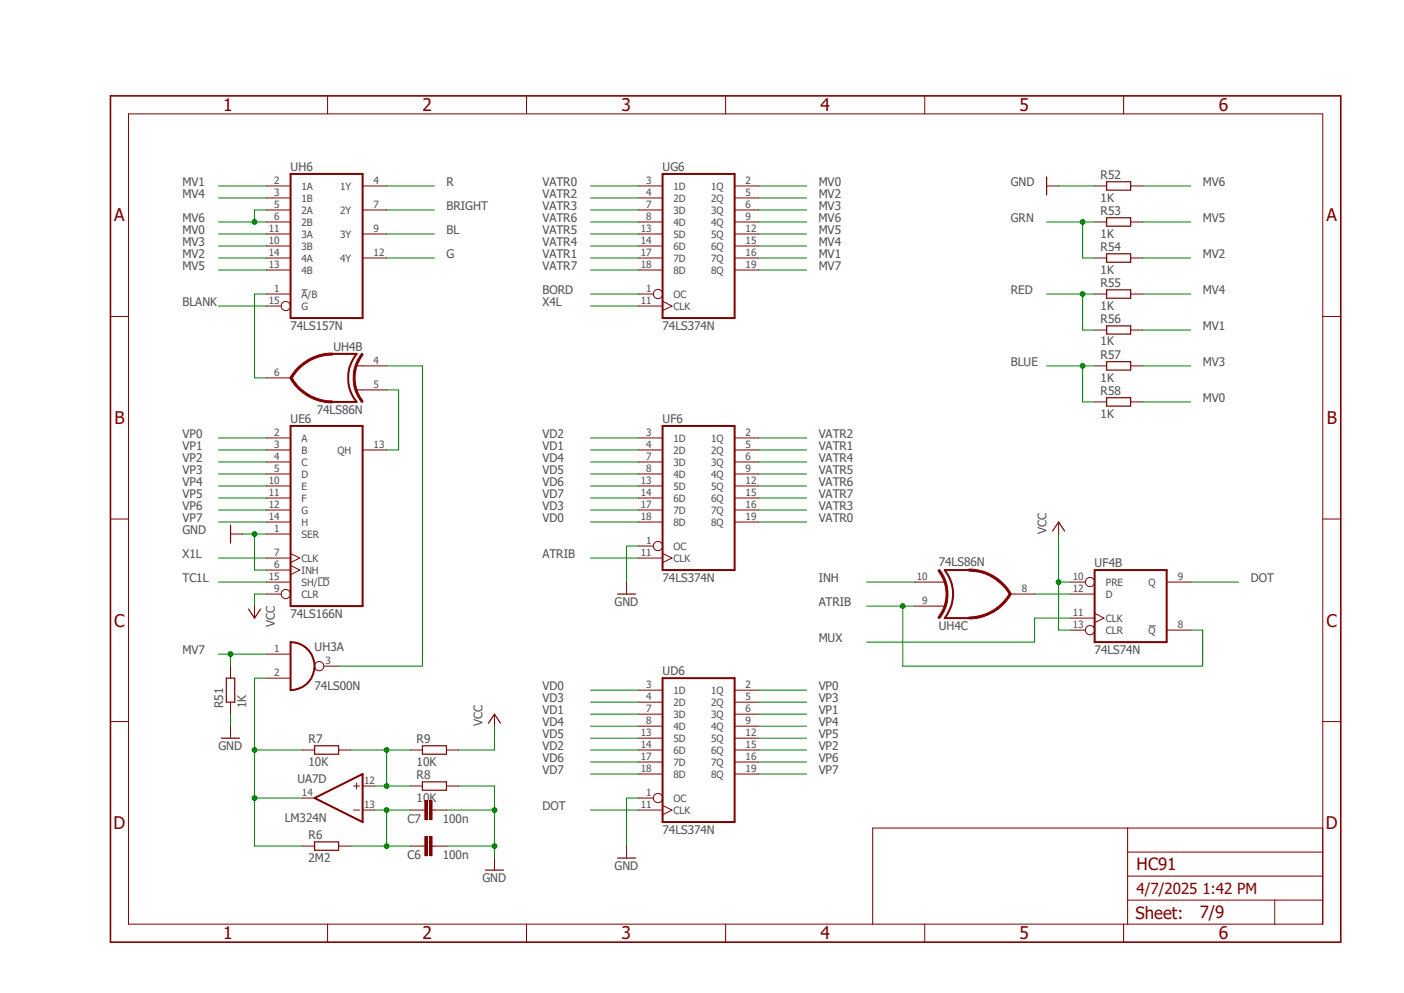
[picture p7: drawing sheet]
<svg xmlns="http://www.w3.org/2000/svg" width="297mm" height="210mm" viewBox="0 0 297 210" stroke-linecap="round" stroke-linejoin="round" font-family="sans-serif">
<path d="M22.9 19.9l261.1 179.9M284 19.9l-261.1 179.9" fill="none" stroke="#fff" stroke-width=".21"/>
<path d="M63.8 61.3h1.3M67.2 122.2h2.5M243 132.4h1.5" fill="none" stroke="#505050" stroke-width=".21"/>
<g fill="none" stroke="#800000" stroke-width=".21">
<path d="M27.2 24.1h252.6v171.4h-252.6zM69.3 20.3v3.8M111.4 20.3v3.8M153.5 20.3v3.8M195.6 20.3v3.8M237.7 20.3v3.8M23.4 66.9h3.8M75.4 77.4h1.3M279.8 66.9h3.8M75.4 82.5h1.3M23.4 109.8h3.8M279.8 109.8h3.8"/>
<path d="M56.4 138.3h5.1M23.4 152.6h3.8M56.4 143.4h5.1M68.5 140.9h3.1M279.8 152.6h3.8M64 168.8h2.5M74.8 166.2h1.3M74.8 171.3h1.3M75.4 165.6v1.3M76.7 166.2h2.5M76.7 171.3h2.5M238.5 175.1v20.4"/>
<path d="M279.8 175.1h-95.2v20.4M69.3 195.5v3.8M111.4 195.5v3.8M153.5 195.5v3.8M195.6 195.5v3.8M237.7 195.5v3.8M238.5 190.4h41.3M238.5 185.3h41.3M238.5 180.2h41.3M269.7 190.4v5.1"/>
<circle cx="67.5" cy="140.9" r=".98"/>
</g>
<path d="M23.4 20.3h260.2v179h-260.2z" fill="none" stroke="#800000" stroke-width=".34"/>
<path d="M70.4 74.8h5M70.4 85h5M61.5 135.8a5.1 5.1 0 0 1 5 5.1 5.1 5.1 0 0 1-5 5.1zM66.5 168.8l10.2-5.1v10.2z" fill="none" stroke="#800000" stroke-width=".42"/>
<path d="M61.3 80l.4-.2a9.9 9.9 0 0 0 8.6 5v.4a10.3 10.3 0 0 1-9-5.2z" fill-rule="evenodd" fill="#800000"/>
<path d="M61.3 80l.4-.2a9.9 9.9 0 0 0 8.6 5v.4a10.3 10.3 0 0 1-9-5.2z" fill="none" stroke="#800000" stroke-width=".21"/>
<path d="M63.2 77.5a10.3 10.3 0 0 1 7.1-2.8v.4a9.8 9.8 0 0 0-8.6 5l-.4-.2 1.1-1.5z" fill-rule="evenodd" fill="#800000"/>
<path d="M63.2 77.5a10.3 10.3 0 0 1 7.1-2.8v.4a9.8 9.8 0 0 0-8.6 5l-.4-.2 1.1-1.5z" fill="none" stroke="#800000" stroke-width=".21"/>
<path d="M75.4 74.8a8.1 8.1 0 0 0 0 10.2" fill="none" stroke="#800000" stroke-width=".42"/>
<path d="M76.5 74.7l.3 .3a7.9 7.9 0 0 0 0 9.9l-.3 .2a8.3 8.3 0 0 1 0-10.4z" fill-rule="evenodd" fill="#800000"/>
<g fill="none" stroke="#800000" stroke-width=".21">
<path d="M56.4 39.3h5.1M76.7 39.3h5.1M231.6 39.3h2.5M239.2 39.3h2.5M56.4 41.9h5.1M56.4 44.4h5.1M56.4 46.9h5.1M56.4 49.5h5.1M56.4 52h5.1M56.4 54.6h5.1M56.4 57.1h5.1M76.7 44.4h5.1"/>
<path d="M76.7 49.5h5.1M76.7 54.6h5.1M56.4 79.9h5.1M56.4 62.2h5.1M56.4 64.7h3.1M76.5 74.7l.3 .3a7.9 7.9 0 0 0 0 9.9l-.3 .2a8.3 8.3 0 0 1 0-10.4zM76.7 77.4h5.1M56.4 92.6h5.1M56.4 95.2h5.1M56.4 97.7h5.1M76.7 82.5h5.1M76.7 95.2h5.1"/>
<path d="M48.8 112.9h2.5M56.4 112.9h5.1M56.4 100.2h5.1M56.4 118h5.1M56.4 102.8h5.1M56.4 105.3h5.1M56.4 107.9h5.1M56.4 110.4h5.1M61.5 119.6l1.9 1-1.9 .9M61.5 117.1l1.9 .9-1.9 1M53.8 128.2v2.5M56.4 120.6h5.1"/>
<path d="M56.4 125.6h3.1M56.4 123.1h5.1M48.8 140.9v2.5M48.8 148.5v2.5M48.8 153.6v2.5M64 158.6h2.5M71.6 158.6h2.6M86.8 158.6h2.6M94.4 158.6h2.6M64 178.9h2.5M71.6 178.9h2.6M86.8 166.2h2.6"/>
<path d="M89.4 171.3h.5M91.4 171.3h.5M94.4 166.2h2.6"/>
<circle cx="60.4" cy="64.7" r=".98"/>
<circle cx="60.4" cy="125.6" r=".98"/>
</g>
<path d="M61.5 36.8h15.2v30.5h-15.2zM61.5 90.1h15.2v38.1h-15.2z" fill="none" stroke="#800000" stroke-width=".42"/>
<path d="M234.1 38.4h5.1v1.8h-5.1zM48.8 111v3.9M52.6 128.8l1.2 1.9 1.3-1.9M46.9 156.1h3.8M47.9 143.4h1.8v5.1h-1.8zM66.5 157.7h5.1v1.8h-5.1zM89.4 157.7h5v1.8h-5zM66.5 178.1h5.1v1.7h-5.1zM89.4 165.4h5v1.7h-5z" fill="none" stroke="#800000" stroke-width=".25"/>
<path d="M90.9 169.3h.5v4.1h-.5z" fill-rule="evenodd" fill="#800000"/>
<path d="M90.9 169.3h.5v4.1h-.5z" fill="none" stroke="#800000" stroke-width=".21"/>
<path d="M89.9 169.3h.5v4.1h-.5z" fill-rule="evenodd" fill="#800000"/>
<path d="M86.8 171.3h2.6M89.4 178.9h.5M89.9 169.3h.5v4.1h-.5zM91.4 178.9h.5M91.9 171.3h2.5" fill="none" stroke="#800000" stroke-width=".21"/>
<path d="M90.9 176.9h.5v4.1h-.5z" fill-rule="evenodd" fill="#800000"/>
<path d="M90.9 176.9h.5v4.1h-.5z" fill="none" stroke="#800000" stroke-width=".21"/>
<path d="M89.9 176.9h.5v4.1h-.5z" fill-rule="evenodd" fill="#800000"/>
<g fill="none" stroke="#800000" stroke-width=".21">
<path d="M135.1 39.3h5.1M155.4 39.3h5.1M221.4 39.3h2.5M135.1 41.9h5.1M135.1 44.4h5.1M135.1 46.9h5.1M135.1 49.5h5.1M135.1 52h5.1M135.1 54.6h5.1M135.1 57.1h5.1M155.4 41.9h5.1M155.4 44.4h5.1"/>
<path d="M155.4 46.9h5.1M155.4 49.5h5.1M155.4 52h5.1M155.4 54.6h5.1M155.4 57.1h5.1M231.6 46.9h2.5M231.6 54.6h2.5M239.2 46.9h2.5M239.2 54.6h2.5M135.1 62.2h3.1M135.1 64.7h5.1M140.2 63.7l2 1-2 1"/>
<path d="M231.6 62.2h2.5M231.6 69.8h2.5M231.6 77.4h2.5M239.2 62.2h2.5M239.2 69.8h2.5M239.2 77.4h2.5M135.1 92.6h5.1M135.1 95.2h5.1M135.1 97.7h5.1M155.4 92.6h5.1M155.4 95.2h5.1M155.4 97.7h5.1"/>
<path d="M231.6 85h2.5M239.2 85h2.5M135.1 115.5h3.1M135.1 100.2h5.1M135.1 118h5.1M135.1 102.8h5.1M135.1 105.3h5.1M135.1 107.9h5.1M135.1 110.4h5.1M140.2 117.1l2 .9-2 1M155.4 100.2h5.1M155.4 102.8h5.1"/>
<path d="M155.4 105.3h5.1M155.4 107.9h5.1M155.4 110.4h5.1M132.5 123.1v2.5M198.6 128.2h1.3M198.6 123.1h1.3M104.6 151v2.6M135.1 146h5.1M135.1 148.5h5.1M135.1 151h5.1M135.1 153.6h5.1M135.1 156.1h5.1"/>
<path d="M135.1 158.6h5.1M155.4 146h5.1M155.4 148.5h5.1M155.4 151h5.1M155.4 153.6h5.1M155.4 156.1h5.1M155.4 158.6h5.1M86.8 178.9h2.6M89.9 176.9h.5v4.1h-.5zM91.9 178.9h2.5M132.5 178.9v2.6M135.1 168.8h3.1"/>
<path d="M135.1 171.3h5.1M135.1 161.2h5.1M135.1 163.7h5.1M140.2 170.3l2 1-2 1M155.4 161.2h5.1M155.4 163.7h5.1M104.6 181.5v2.5"/>
<circle cx="139.2" cy="62.2" r=".98"/>
<circle cx="139.2" cy="115.5" r=".98"/>
<circle cx="139.2" cy="168.8" r=".98"/>
</g>
<path d="M221.4 37.4v3.8M234.1 46.1h5.1v1.7h-5.1zM234.1 53.7h5.1v1.8h-5.1zM234.1 61.3h5.1v1.8h-5.1zM234.1 68.9h5.1v1.8h-5.1zM234.1 76.5h5.1v1.8h-5.1zM234.1 84.1h5.1v1.8h-5.1zM130.6 125.6h3.9M103.3 153l1.3-2 1.3 2M102.7 184h3.8M130.6 181.5h3.9" fill="none" stroke="#800000" stroke-width=".25"/>
<path d="M140.2 36.8h15.2v30.5h-15.2zM140.2 90.1h15.2v30.5h-15.2zM199.9 120.6h5M199.9 130.7h5M140.2 143.4h15.2v30.5h-15.2z" fill="none" stroke="#800000" stroke-width=".42"/>
<path d="M204.9 120.4a10.2 10.2 0 0 1 9 5.2l-.3 .2a10.1 10.1 0 0 0-8.7-5z" fill-rule="evenodd" fill="#800000"/>
<path d="M204.9 120.4a10.2 10.2 0 0 1 9 5.2l-.3 .2a10.1 10.1 0 0 0-8.7-5z" fill="none" stroke="#800000" stroke-width=".21"/>
<path d="M204.9 130.5a10.1 10.1 0 0 0 8.7-5l.3 .2a10.3 10.3 0 0 1-9 5.2z" fill-rule="evenodd" fill="#800000"/>
<path d="M204.9 130.5a10.1 10.1 0 0 0 8.7-5l.3 .2a10.3 10.3 0 0 1-9 5.2z" fill="none" stroke="#800000" stroke-width=".21"/>
<path d="M199.9 120.6a8.1 8.1 0 0 1 0 10.1" fill="none" stroke="#800000" stroke-width=".42"/>
<path d="M198.4 120.7l.3-.3a8.3 8.3 0 0 1 0 10.5l-.3-.3a7.9 7.9 0 0 0 0-9.9z" fill-rule="evenodd" fill="#800000"/>
<g fill="none" stroke="#800000" stroke-width=".21">
<path d="M223.9 110.4v2.5M193.5 128.2h5.1M193.5 123.1h5.1M198.4 120.7l.3-.3a8.3 8.3 0 0 1 0 10.5l-.3-.3a7.9 7.9 0 0 0 0-9.9zM213.8 125.6h5.1M226.5 123.1h3.1M226.5 125.6h5.1M226.5 133.3h3.1M226.5 130.7h5.1M231.6 129.7l2 1-2 1M246.8 123.1h5.1M246.8 133.3h5.1"/>
<circle cx="230.6" cy="123.1" r=".98"/>
<circle cx="230.6" cy="133.3" r=".98"/>
</g>
<path d="M231.6 120.6h15.2v15.2h-15.2z" fill="none" stroke="#800000" stroke-width=".42"/>
<path d="M222.7 112.3l1.2-1.9 1.3 1.9" fill="none" stroke="#800000" stroke-width=".25"/>
<g fill="none" stroke="#008000" stroke-width=".21">
<path d="M160.5 39.3h10.1M46.2 57.1h10.2M46.2 49.5h10.2M46.2 46.9h10.2M46.2 54.6h10.2M46.2 52h10.2M56.4 44.4h-2.6v2.5M160.5 49.5h10.1M160.5 41.9h10.1M160.5 44.4h10.1M241.7 46.9h10.2M241.7 54.6h10.2"/>
<path d="M46.2 64.7h10.2M56.4 62.2h-2.6v17.7h2.6M241.7 77.4h10.2M81.8 82.5h2.5v12.7h-2.5M241.7 85h10.2"/>
</g>
<circle cx="53.8" cy="46.9" r=".51" fill="#008000"/>
<g fill="none" stroke="#008000" stroke-width=".21">
<path d="M46.2 39.3h10.2M241.7 39.3h10.2M46.2 41.9h10.2M160.5 46.9h10.1M160.5 52h10.1M160.5 54.6h10.1M241.7 62.2h10.2M241.7 69.8h10.2M46.2 92.6h10.2M46.2 95.2h10.2M46.2 97.7h10.2M46.2 100.2h10.2"/>
<path d="M46.2 102.8h10.2M46.2 105.3h10.2M46.2 107.9h10.2M46.2 110.4h10.2M46.2 118h10.2M223.9 112.9v20.4h2.6M46.2 123.1h10.2M56.4 125.6h-2.6v2.6M223.9 123.1h2.6M104.6 153.6v5h-7.6M160.5 146h10.1M160.5 151h10.1"/>
<path d="M160.5 158.6h10.1M160.5 148.5h10.1M160.5 153.6h10.1M160.5 156.1h10.1M160.5 161.2h10.1M160.5 163.7h10.1"/>
<circle cx="53.8" cy="46.9" r=".51"/>
</g>
<circle cx="223.9" cy="123.1" r=".51" fill="#008000"/>
<g fill="none" stroke="#008000" stroke-width=".21">
<path d="M51.3 112.9h5.1M53.8 112.9v7.7h2.6"/>
<circle cx="223.9" cy="123.1" r=".51"/>
</g>
<circle cx="53.8" cy="112.9" r=".51" fill="#008000"/>
<g fill="none" stroke="#008000" stroke-width=".21">
<path d="M48.8 151v2.6M94.4 178.9h10.2M104.6 171.3v10.2"/>
<circle cx="53.8" cy="112.9" r=".51"/>
</g>
<circle cx="104.6" cy="178.9" r=".51" fill="#008000"/>
<g fill="none" stroke="#008000" stroke-width=".21">
<path d="M97 166.2h7.6v5.1h-10.2"/>
<circle cx="104.6" cy="178.9" r=".51"/>
</g>
<circle cx="104.6" cy="171.3" r=".51" fill="#008000"/>
<g fill="none" stroke="#008000" stroke-width=".21">
<path d="M223.9 39.3h7.7M135.1 115.5h-2.6v7.6M46.2 138.3h10.2M48.8 138.3v2.6M135.1 168.8h-2.6v10.1"/>
<circle cx="104.6" cy="171.3" r=".51"/>
</g>
<circle cx="48.8" cy="138.3" r=".51" fill="#008000"/>
<g fill="none" stroke="#008000" stroke-width=".21">
<path d="M160.5 57.1h10.1M53.8 158.6h10.2M56.4 143.4h-2.6v35.5h10.2"/>
<circle cx="48.8" cy="138.3" r=".51"/>
</g>
<circle cx="53.8" cy="158.6" r=".51" fill="#008000"/>
<g fill="none" stroke="#008000" stroke-width=".21">
<path d="M53.8 168.8h10.2"/>
<circle cx="53.8" cy="158.6" r=".51"/>
</g>
<circle cx="53.8" cy="168.8" r=".51" fill="#008000"/>
<g fill="none" stroke="#008000" stroke-width=".21">
<path d="M74.2 158.6h7.6v7.6M79.2 166.2h7.6"/>
<circle cx="53.8" cy="168.8" r=".51"/>
</g>
<circle cx="81.8" cy="166.2" r=".51" fill="#008000"/>
<g fill="none" stroke="#008000" stroke-width=".21">
<path d="M81.8 158.6h5"/>
<circle cx="81.8" cy="166.2" r=".51"/>
</g>
<circle cx="81.8" cy="158.6" r=".51" fill="#008000"/>
<g fill="none" stroke="#008000" stroke-width=".21">
<path d="M74.2 178.9h12.6M79.2 171.3h2.6v7.6"/>
<circle cx="81.8" cy="158.6" r=".51"/>
</g>
<circle cx="81.8" cy="178.9" r=".51" fill="#008000"/>
<g fill="none" stroke="#008000" stroke-width=".21">
<path d="M81.8 171.3h5"/>
<circle cx="81.8" cy="178.9" r=".51"/>
</g>
<circle cx="81.8" cy="171.3" r=".51" fill="#008000"/>
<g fill="none" stroke="#008000" stroke-width=".21">
<path d="M81.8 77.4h7.6v63.5h-17.8M124.9 92.6h10.2M124.9 95.2h10.2M124.9 97.7h10.2M124.9 100.2h10.2M124.9 102.8h10.2M124.9 105.3h10.2M124.9 107.9h10.2M124.9 110.4h10.2M124.9 118h10.2M183.3 128.2h10.2M191 128.2v12.7h63.4v-7.6h-2.5"/>
<path d="M124.9 158.6h10.2M124.9 151h10.2M124.9 153.6h10.2M124.9 156.1h10.2M124.9 148.5h10.2M124.9 146h10.2M124.9 161.2h10.2M124.9 163.7h10.2"/>
<circle cx="81.8" cy="171.3" r=".51"/>
</g>
<circle cx="191" cy="128.2" r=".51" fill="#008000"/>
<g fill="none" stroke="#008000" stroke-width=".21">
<path d="M81.8 39.3h10.1M124.9 39.3h10.2M81.8 44.4h10.1M81.8 49.5h10.1M81.8 54.6h10.1M124.9 41.9h10.2M124.9 44.4h10.2M124.9 46.9h10.2M124.9 49.5h10.2M124.9 52h10.2M124.9 54.6h10.2M124.9 57.1h10.2"/>
<path d="M221.4 46.9h10.2M229 46.9v7.7h2.6M124.9 62.2h10.2M124.9 64.7h10.2M160.5 92.6h10.1M160.5 97.7h10.1M160.5 95.2h10.1M160.5 110.4h10.1M160.5 107.9h10.1M160.5 102.8h10.1M160.5 100.2h10.1M160.5 105.3h10.1"/>
<path d="M251.9 123.1h10.1M124.9 171.3h10.2"/>
<circle cx="191" cy="128.2" r=".51"/>
</g>
<circle cx="229" cy="46.9" r=".51" fill="#008000"/>
<g fill="none" stroke="#008000" stroke-width=".21">
<path d="M221.4 62.2h10.2M229 62.2v7.6h2.6"/>
<circle cx="229" cy="46.9" r=".51"/>
</g>
<circle cx="229" cy="62.2" r=".51" fill="#008000"/>
<g fill="none" stroke="#008000" stroke-width=".21">
<path d="M221.4 77.4h10.2M229 77.4v7.6h2.6"/>
<circle cx="229" cy="62.2" r=".51"/>
</g>
<circle cx="229" cy="77.4" r=".51" fill="#008000"/>
<g fill="none" stroke="#008000" stroke-width=".21">
<path d="M183.3 123.1h10.2M218.9 125.6h7.6M226.5 130.7h-7.6v5.1h-35.6"/>
<circle cx="229" cy="77.4" r=".51"/>
</g>
<g font-size="3.7" fill="#800000">
<text x="47.2" y="23.5">1</text>
<text x="89.4" y="23.5">2</text>
<text x="131.5" y="23.5">3</text>
<text x="173.6" y="23.5">4</text>
<text x="215.7" y="23.5">5</text>
<text x="257.8" y="23.5">6</text>
<text x="24.2" y="46.8">A</text>
<text x="280.6" y="46.8">A</text>
<text x="24.2" y="89.7">B</text>
<text x="280.7" y="89.7">B</text>
<text x="24.2" y="132.5">C</text>
<text x="280.6" y="132.5">C</text>
<text x="24" y="175.3">D</text>
<text x="280.5" y="175.3">D</text>
<text x="47.2" y="198.7">1</text>
<text x="89.4" y="198.7">2</text>
<text x="131.5" y="198.7">3</text>
<text x="173.6" y="198.7">4</text>
<text x="215.7" y="198.7">5</text>
<text x="257.8" y="198.7">6</text>
</g>
<g font-size="3.6" fill="#800000">
<text x="240.5" y="184">HC91</text>
<text x="240.2" y="194.3">Sheet:</text>
<text x="253.8" y="194.2">7/9</text>
</g>
<text font-size="3.2" fill="#800000" x="240.5" y="189.1">4/7/2025 1:42 PM</text>
<g font-size="2.5" fill="#505050">
<text x="38.6" y="41.9">MV4</text>
<text x="38.6" y="39.3">MV1</text>
<text x="61.5" y="36.2">UH6</text>
<text x="94.4" y="39.3">R</text>
<text x="114.8" y="39.3">VATR0</text>
<text x="114.8" y="41.9">VATR2</text>
<text x="140.2" y="36.2">UG6</text>
<text x="173.2" y="41.9">MV2</text>
<text x="173.2" y="39.3">MV0</text>
<text x="213.8" y="39.3">GND</text>
<text x="232.8" y="37.8">R52</text>
<text x="254.4" y="39.3">MV6</text>
<text x="38.6" y="46.9">MV6</text>
<text x="94.4" y="44.4">BRIGHT</text>
<text x="114.8" y="44.4">VATR3</text>
<text x="114.8" y="46.9">VATR6</text>
<text x="173.2" y="46.9">MV6</text>
<text x="173.2" y="44.4">MV3</text>
<text x="213.8" y="46.9">GRN</text>
<text x="232.8" y="42.6">1K</text>
<text x="232.8" y="45.4">R53</text>
<text x="254.4" y="46.9">MV5</text>
<text x="38.6" y="52">MV3</text>
<text x="38.6" y="49.5">MV0</text>
<text x="94.4" y="49.5">BL</text>
<text x="114.8" y="49.5">VATR5</text>
<text x="114.8" y="52">VATR4</text>
<text x="173.2" y="49.5">MV5</text>
<text x="173.2" y="52">MV4</text>
<text x="232.8" y="50.3">1K</text>
<text x="232.8" y="53">R54</text>
<text x="38.6" y="57.1">MV5</text>
<text x="38.6" y="54.6">MV2</text>
<text x="94.4" y="54.6">G</text>
<text x="114.8" y="54.6">VATR1</text>
<text x="114.8" y="57.1">VATR7</text>
<text x="173.2" y="54.6">MV1</text>
<text x="173.2" y="57.1">MV7</text>
<text x="232.8" y="57.9">1K</text>
<text x="254.4" y="54.6">MV2</text>
<text x="38.6" y="64.7">BLANK</text>
<text x="114.8" y="62.2">BORD</text>
<text x="114.8" y="64.7">X4L</text>
<text x="213.8" y="62.2">RED</text>
<text x="232.8" y="65.5">1K</text>
<text x="232.8" y="60.7">R55</text>
<text x="254.4" y="62.2">MV4</text>
<text x="61.5" y="69.8">74LS157N</text>
<text x="140.2" y="69.8">74LS374N</text>
<text x="232.8" y="68.3">R56</text>
<text x="254.4" y="69.8">MV1</text>
<text x="70.5" y="74.2">UH4B</text>
<text x="213.8" y="77.4">BLUE</text>
<text x="232.8" y="73.1">1K</text>
<text x="232.8" y="75.9">R57</text>
<text x="254.4" y="77.4">MV3</text>
<text x="232.8" y="80.7">1K</text>
<text x="232.8" y="83.5">R58</text>
<text x="61.5" y="89.5">UE6</text>
<text x="67" y="87.5">74LS86N</text>
<text x="140.2" y="89.5">UF6</text>
<text x="232.8" y="88.3">1K</text>
<text x="254.4" y="85">MV0</text>
<text x="38.6" y="92.6">VP0</text>
<text x="38.6" y="95.2">VP1</text>
<text x="114.8" y="92.6">VD2</text>
<text x="114.8" y="95.2">VD1</text>
<text x="173.2" y="92.6">VATR2</text>
<text x="173.2" y="95.2">VATR1</text>
<text x="38.6" y="97.7">VP2</text>
<text x="38.6" y="100.2">VP3</text>
<text x="114.8" y="97.7">VD4</text>
<text x="114.8" y="100.2">VD5</text>
<text x="173.2" y="100.2">VATR5</text>
<text x="173.2" y="97.7">VATR4</text>
<text x="38.6" y="102.8">VP4</text>
<text x="38.6" y="105.3">VP5</text>
<text x="38.6" y="107.9">VP6</text>
<text x="114.8" y="102.8">VD6</text>
<text x="114.8" y="105.3">VD7</text>
<text x="114.8" y="107.9">VD3</text>
<text x="173.2" y="107.9">VATR3</text>
<text x="173.2" y="102.8">VATR6</text>
<text x="173.2" y="105.3">VATR7</text>
<text x="38.6" y="112.9">GND</text>
<text x="38.6" y="110.4">VP7</text>
<text x="114.8" y="110.4">VD0</text>
<text x="173.2" y="110.4">VATR0</text>
<text x="221.4" y="112.9" transform="rotate(-90 221.4 112.9)">VCC</text>
<text x="38.6" y="118">X1L</text>
<text x="114.8" y="118">ATRIB</text>
<text x="198.6" y="119.8">74LS86N</text>
<text x="231.6" y="119.9">UF4B</text>
<text x="38.6" y="123.1">TC1L</text>
<text x="140.2" y="123.1">74LS374N</text>
<text x="173.2" y="123.1">INH</text>
<text x="264.6" y="123.1">DOT</text>
<text x="61.5" y="130.7">74LS166N</text>
<text x="130" y="128.2">GND</text>
<text x="173.2" y="128.2">ATRIB</text>
<text x="58.2" y="132.6" transform="rotate(-90 58.2 132.6)">VCC</text>
<text x="66.5" y="137.7">UH3A</text>
<text x="173.2" y="135.8">MUX</text>
<text x="198.6" y="133.1">UH4C</text>
<text x="38.6" y="138.3">MV7</text>
<text x="140.2" y="142.8">UD6</text>
<text x="231.6" y="138.3">74LS74N</text>
<text x="47.2" y="149.8" transform="rotate(-90 47.2 149.8)">R51</text>
<text x="52.1" y="149.8" transform="rotate(-90 52.1 149.8)">1K</text>
<text x="66.5" y="146">74LS00N</text>
<text x="114.8" y="148.5">VD3</text>
<text x="114.8" y="146">VD0</text>
<text x="173.2" y="146">VP0</text>
<text x="173.2" y="148.5">VP3</text>
<text x="102.1" y="153.6" transform="rotate(-90 102.1 153.6)">VCC</text>
<text x="114.8" y="151">VD1</text>
<text x="114.8" y="153.6">VD4</text>
<text x="173.2" y="151">VP1</text>
<text x="173.2" y="153.6">VP4</text>
<text x="46.2" y="158.7">GND</text>
<text x="65.3" y="161.9">10K</text>
<text x="65.3" y="157.1">R7</text>
<text x="88.1" y="161.9">10K</text>
<text x="88.1" y="157.1">R9</text>
<text x="114.8" y="158.7">VD2</text>
<text x="114.8" y="156.1">VD5</text>
<text x="114.8" y="161.2">VD6</text>
<text x="173.2" y="158.7">VP2</text>
<text x="173.2" y="156.1">VP5</text>
<text x="173.2" y="161.2">VP6</text>
<text x="62.9" y="165.6">UA7D</text>
<text x="88.1" y="164.8">R8</text>
<text x="114.8" y="163.7">VD7</text>
<text x="173.2" y="163.7">VP7</text>
<text x="60.2" y="173.9">LM324N</text>
<text x="88.1" y="169.5">10K</text>
<text x="114.8" y="171.3">DOT</text>
<text x="65.3" y="177.5">R6</text>
<text x="86.2" y="174.1">C7</text>
<text x="93.7" y="174.1">100n</text>
<text x="140.2" y="176.4">74LS374N</text>
<text x="65.3" y="182.2">2M2</text>
<text x="86.2" y="181.7">C6</text>
<text x="93.7" y="181.7">100n</text>
<text x="130" y="184">GND</text>
<text x="102.1" y="186.6">GND</text>
</g>
<g font-size="2.1" fill="#505050">
<text x="58" y="38.9">2</text>
<text x="58" y="41.5">3</text>
<text x="63.8" y="40.1">1A</text>
<text x="72" y="40.1">1Y</text>
<text x="79" y="38.9">4</text>
<text x="136.7" y="38.9">3</text>
<text x="136.7" y="41.5">4</text>
<text x="142.5" y="40.1">1D</text>
<text x="150.5" y="40.1">1Q</text>
<text x="157.7" y="38.9">2</text>
<text x="157.7" y="41.5">5</text>
<text x="58" y="44">5</text>
<text x="58" y="46.6">6</text>
<text x="63.8" y="42.6">1B</text>
<text x="63.8" y="45.2">2A</text>
<text x="63.8" y="47.7">2B</text>
<text x="72" y="45.2">2Y</text>
<text x="79" y="44">7</text>
<text x="136.7" y="44">7</text>
<text x="136.7" y="46.6">8</text>
<text x="142.5" y="42.6">2D</text>
<text x="142.5" y="45.2">3D</text>
<text x="142.5" y="47.7">4D</text>
<text x="150.5" y="42.6">2Q</text>
<text x="150.5" y="45.2">3Q</text>
<text x="150.5" y="47.7">4Q</text>
<text x="157.7" y="44">6</text>
<text x="157.7" y="46.6">9</text>
<text x="56.9" y="51.6">10</text>
<text x="56.9" y="49.1">11</text>
<text x="63.8" y="52.8">3B</text>
<text x="63.8" y="50.2">3A</text>
<text x="72" y="50.2">3Y</text>
<text x="79" y="49.1">9</text>
<text x="135.6" y="49.1">13</text>
<text x="135.6" y="51.6">14</text>
<text x="142.5" y="50.2">5D</text>
<text x="142.5" y="52.8">6D</text>
<text x="150.5" y="50.2">5Q</text>
<text x="150.5" y="52.8">6Q</text>
<text x="157.7" y="49.1">12</text>
<text x="157.7" y="51.6">15</text>
<text x="56.9" y="56.7">13</text>
<text x="56.9" y="54.2">14</text>
<text x="63.8" y="57.9">4B</text>
<text x="63.8" y="55.3">4A</text>
<text x="72" y="55.3">4Y</text>
<text x="79" y="54.2">12</text>
<text x="135.6" y="54.2">17</text>
<text x="135.6" y="56.7">18</text>
<text x="142.5" y="55.3">7D</text>
<text x="142.5" y="57.9">8D</text>
<text x="150.5" y="55.3">7Q</text>
<text x="150.5" y="57.9">8Q</text>
<text x="157.7" y="54.2">16</text>
<text x="157.7" y="56.7">19</text>
<text x="56.9" y="64.3">15</text>
<text x="58" y="61.8">1</text>
<text x="63.8" y="62.9">A/B</text>
<text x="63.8" y="65.5">G</text>
<text x="135.6" y="64.3">11</text>
<text x="136.7" y="61.8">1</text>
<text x="142.5" y="62.9">OC</text>
<text x="142.5" y="65.5">CLK</text>
<text x="79" y="77">4</text>
<text x="58" y="79.6">6</text>
<text x="79" y="82.1">5</text>
<text x="58" y="92.3">2</text>
<text x="58" y="94.8">3</text>
<text x="63.8" y="93.4">A</text>
<text x="63.8" y="95.9">B</text>
<text x="71.4" y="95.9">QH</text>
<text x="79" y="94.8">13</text>
<text x="136.7" y="92.3">3</text>
<text x="136.7" y="94.8">4</text>
<text x="142.5" y="93.4">1D</text>
<text x="142.5" y="95.9">2D</text>
<text x="150.5" y="93.4">1Q</text>
<text x="150.5" y="95.9">2Q</text>
<text x="157.7" y="92.3">2</text>
<text x="157.7" y="94.8">5</text>
<text x="58" y="97.4">4</text>
<text x="58" y="99.9">5</text>
<text x="63.8" y="98.5">C</text>
<text x="63.8" y="101">D</text>
<text x="136.7" y="97.4">7</text>
<text x="136.7" y="99.9">8</text>
<text x="142.5" y="98.5">3D</text>
<text x="142.5" y="101">4D</text>
<text x="150.5" y="98.5">3Q</text>
<text x="150.5" y="101">4Q</text>
<text x="157.7" y="97.4">6</text>
<text x="157.7" y="99.9">9</text>
<text x="56.9" y="102.4">10</text>
<text x="56.9" y="105">11</text>
<text x="56.9" y="107.5">12</text>
<text x="63.8" y="103.5">E</text>
<text x="63.8" y="106.1">F</text>
<text x="135.6" y="102.4">13</text>
<text x="135.6" y="105">14</text>
<text x="135.6" y="107.5">17</text>
<text x="142.5" y="103.5">5D</text>
<text x="142.5" y="106.1">6D</text>
<text x="150.5" y="103.5">5Q</text>
<text x="150.5" y="106.1">6Q</text>
<text x="157.7" y="102.4">12</text>
<text x="157.7" y="105">15</text>
<text x="157.7" y="107.5">16</text>
<text x="56.9" y="110.1">14</text>
<text x="58" y="112.6">1</text>
<text x="63.8" y="113.7">SER</text>
<text x="63.8" y="108.6">G</text>
<text x="63.8" y="111.2">H</text>
<text x="135.6" y="110.1">18</text>
<text x="142.5" y="108.6">7D</text>
<text x="142.5" y="111.2">8D</text>
<text x="150.5" y="108.6">7Q</text>
<text x="150.5" y="111.2">8Q</text>
<text x="157.7" y="110.1">19</text>
<text x="58" y="117.7">7</text>
<text x="63.8" y="118.8">CLK</text>
<text x="135.6" y="117.7">11</text>
<text x="136.7" y="115.1">1</text>
<text x="142.5" y="116.2">OC</text>
<text x="142.5" y="118.8">CLK</text>
<text x="56.9" y="122.8">15</text>
<text x="58" y="120.2">6</text>
<text x="58" y="125.3">9</text>
<text x="63.8" y="121.3">INH</text>
<text x="63.8" y="123.9">SH/LD</text>
<text x="193.9" y="122.8">10</text>
<text x="216.2" y="125.3">8</text>
<text x="226.9" y="125.3">12</text>
<text x="226.9" y="122.8">10</text>
<text x="233.9" y="123.9">PRE</text>
<text x="243" y="123.9">Q</text>
<text x="249.1" y="122.8">9</text>
<text x="63.8" y="126.4">CLR</text>
<text x="195.1" y="127.8">9</text>
<text x="226.9" y="130.3">11</text>
<text x="233.9" y="126.4">D</text>
<text x="233.9" y="131.5">CLK</text>
<text x="58" y="138">1</text>
<text x="226.9" y="132.9">13</text>
<text x="233.9" y="134">CLR</text>
<text x="243" y="134">Q</text>
<text x="249.1" y="132.9">8</text>
<text x="58" y="143">2</text>
<text x="68.9" y="140.5">3</text>
<text x="136.7" y="145.6">3</text>
<text x="136.7" y="148.1">4</text>
<text x="142.5" y="146.7">1D</text>
<text x="142.5" y="149.3">2D</text>
<text x="150.5" y="146.7">1Q</text>
<text x="150.5" y="149.3">2Q</text>
<text x="157.7" y="145.6">2</text>
<text x="157.7" y="148.1">5</text>
<text x="135.6" y="155.7">13</text>
<text x="136.7" y="150.7">7</text>
<text x="136.7" y="153.2">8</text>
<text x="142.5" y="151.8">3D</text>
<text x="142.5" y="154.3">4D</text>
<text x="150.5" y="151.8">3Q</text>
<text x="150.5" y="154.3">4Q</text>
<text x="157.7" y="150.7">6</text>
<text x="157.7" y="153.2">9</text>
<text x="157.7" y="155.7">12</text>
<text x="135.6" y="158.3">14</text>
<text x="135.6" y="160.8">17</text>
<text x="142.5" y="156.9">5D</text>
<text x="142.5" y="159.4">6D</text>
<text x="142.5" y="161.9">7D</text>
<text x="150.5" y="156.9">5Q</text>
<text x="150.5" y="159.4">6Q</text>
<text x="150.5" y="161.9">7Q</text>
<text x="157.7" y="158.3">15</text>
<text x="157.7" y="160.8">16</text>
<text x="77" y="165.9">12</text>
<text x="135.6" y="163.4">18</text>
<text x="142.5" y="164.5">8D</text>
<text x="150.5" y="164.5">8Q</text>
<text x="157.7" y="163.4">19</text>
<text x="63.9" y="168.4">14</text>
<text x="77" y="171">13</text>
<text x="135.6" y="171">11</text>
<text x="136.7" y="168.4">1</text>
<text x="142.5" y="169.5">OC</text>
<text x="142.5" y="172.1">CLK</text>
</g>
</svg>
